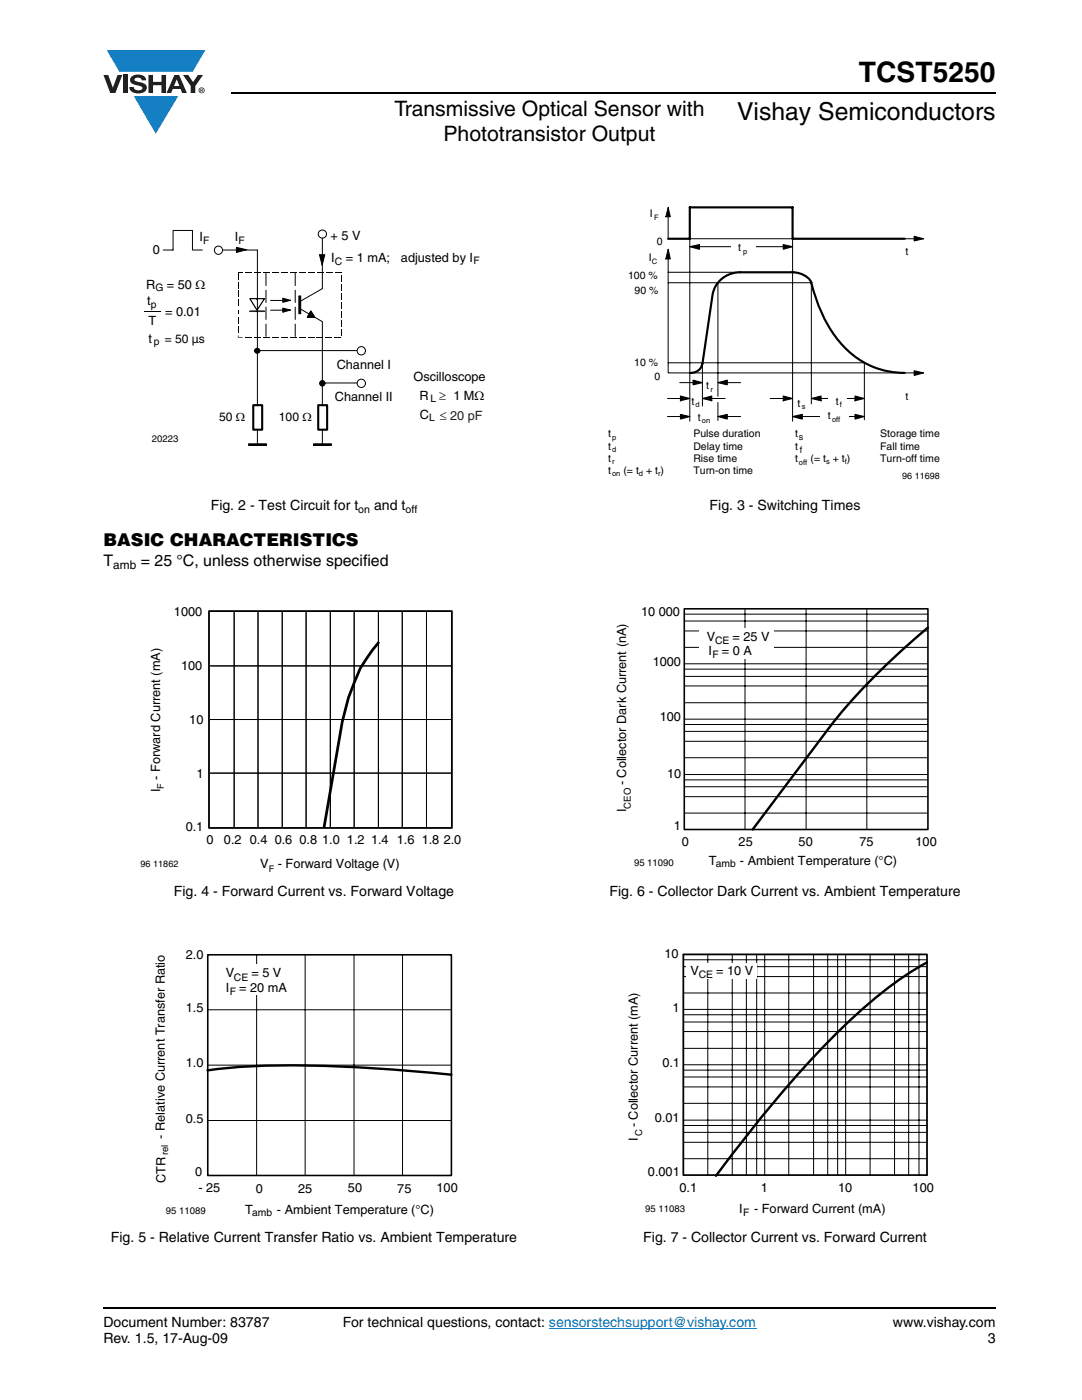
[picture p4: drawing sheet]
<svg xmlns="http://www.w3.org/2000/svg" width="216mm" height="279mm" viewBox="0 0 216 279" stroke-linecap="round" stroke-linejoin="round" font-family="sans-serif">
<g fill="#147fc3">
<path d="M21.3 10h19.7l-2.6 4.4h-3.8h-10.8z"/>
<path d="M26.7 19.2h8.9l-4.5 7.5z"/>
</g>
<g fill="#231f20">
<path d="M20.6 15h1l.9 2.5 1-2.5h.9l-1.4 3.6h-1z"/>
<path d="M24.6 15h.9v3.6h-.9z"/>
<path d="M26.3 15.3a2.1 2.1 0 0 1 2.8 .3l.1 .4h-.9a.79 .79 0 0 0-.7-.5 .79 .79 0 0 0-.8 .4l.3 .3 1 .2a1.08 1.08 0 0 1 1.2 1.1 1.08 1.08 0 0 1-1.1 1.1 1.73 1.73 0 0 1-2.4-1.2h.9a.96 .96 0 0 0 .8 .6 .96 .96 0 0 0 .9-.4 1.31 1.31 0 0 0-1.2-.6 1.03 1.03 0 0 1-1.1-.6 1.03 1.03 0 0 1 .2-1.1z"/>
<path d="M29.6 15h.9v1.3h1.7v-1.3h.9v3.6h-.9v-1.6h-1.7v1.6h-.9z"/>
<path d="M36.5 15h1.1l.9 1.4 1-1.4h1l-1.5 2.2v1.4h-.9v-1.4z"/>
<path d="M35.3 15.8l.5 1.4h-1.1zM34.8 15l-1.6 3.6h1l.3-.8h1.5l.3 .8h1l-1.6-3.6z"/>
<path d="M39.8 18a.46 .46 0 0 1 .9 0 .46 .46 0 0 1-.9 0zM39.6 18a.6 .6 0 0 0 1.2 0 .6 .6 0 0 0-1.2 0z"/>
<path d="M40.1 17.8h.2v.2h-.2zM40 17.7v.7h.1v-.3l.4 .3-.2-.3 .2-.2-.1-.2z"/>
</g>
<path d="M109.5 265.1h41.4" fill="none" stroke="#007ec4" stroke-width=".2"/>
<path d="M46.1 18.6h152.5M20.6 261h178" fill="none" stroke="#000" stroke-width=".36"/>
<path d="M28.7 45.7h68.2v43.2h-68.2z" fill="#fff"/>
<g fill="#000">
<path d="M62 62.1l.8 1.2h-1.5z"/>
<path d="M56.4 59.5l1.6 .4-1.6 .4z" fill-rule="evenodd"/>
<path d="M63.7 50.8h1.1l-.5 2.1z" fill-rule="evenodd"/>
</g>
<path d="M54 60h2.6M56.4 59.5l1.6 .4-1.6 .4zM59.6 59.1h.4v3.5h-.4zM63.7 50.8h1.1l-.5 2.1zM64.3 47.5v10.1l-4.6 2.6M49.9 62.1l2.9 .1zM49.9 62.1h2.9M54 61.9h2.6M59.7 61.5l4.6 2.7M62 62.1l.8 1.2h-1.5zM64.3 64.2v16.8" fill="none" stroke="#000" stroke-width=".2"/>
<path d="M59.8 59.1v3.5" fill="none" stroke="#000" stroke-width=".38"/>
<path d="M49.9 59.6h2.9l-1.5 2.3z" fill="#fff"/>
<path d="M49.9 59.6h2.9l-1.5 2.3zM51.3 59.6v.2" fill="none" stroke="#000" stroke-width=".24"/>
<path d="M49.9 62.1h2.9z" fill="#fff"/>
<path d="M49.9 62.1h2.9M51.2 62.1v.1" fill="none" stroke="#000" stroke-width=".24"/>
<g fill="#000">
<path d="M47.5 54.5h.1v1.2h-.1zM47.5 56.3h.1v1.2h-.1zM47.5 58h.1v1.3h-.1zM47.5 54.4h1v.1h-1zM49 54.4h1.2v.1h-1.2zM50.8 54.4h1.3v.1h-1.3zM52.6 54.4h1.2v.1h-1.2zM54.4 54.4h1.2v.1h-1.2zM56.2 54.4h1.2v.1h-1.2zM58 54.4h1.2v.1h-1.2zM59.7 54.4h1.3v.1h-1.3zM61.5 54.4h1.3v.1h-1.3z"/>
<path d="M63.3 54.4h1.2v.1h-1.2zM65.1 54.4h1.2v.1h-1.2zM66.9 54.4h1.2v.1h-1.2zM68.1 58.5h.1v1.3h-.1zM68.1 56.8h.1v1.2h-.1zM68.1 55h.1v1.2h-.1zM47.5 59.9h.1v1.2h-.1zM47.5 61.9h.1v.6h-.1zM47.5 63.4h.1v1.2h-.1zM47.5 65.2h.1v1.2h-.1zM49 67.3h1.2v.1h-1.2zM50.8 67.3h1.2v.1h-1.2z"/>
<path d="M52.5 67.3h1.3v.1h-1.3zM54.3 67.3h1.3v.1h-1.3zM56.1 67.3h1.2v.1h-1.2zM57.9 67.3h1.2v.1h-1.2zM59.7 67.3h1.2v.1h-1.2zM61.4 67.3h1.3v.1h-1.3zM63.2 67.3h1.2v.1h-1.2zM65 67.3h1.2v.1h-1.2zM66.8 67.3h1.2v.1h-1.2zM68.1 65.6h.1v1.3h-.1zM68.1 63.9h.1v1.2h-.1zM68.1 62.1h.1v1.2h-.1z"/>
<path d="M68.1 60.3h.1v1.2h-.1z"/>
</g>
<g fill="#000">
<path d="M47.2 49.4l2 .4-2 .6z" fill-rule="evenodd"/>
<path d="M47.5 67h.1v.3h.8v.1h-.9z" fill-rule="evenodd"/>
<path d="M56.4 61.5l1.6 .4-1.6 .4z" fill-rule="evenodd"/>
<circle cx="51.3" cy="70" r=".52"/>
<circle cx="64.3" cy="76.5" r=".54"/>
</g>
<g fill="none" stroke="#000" stroke-width=".2">
<path d="M43.8 49.9h7.6M47.2 49.4l2 .4-2 .6zM51.4 70h19.8M56.4 61.5l1.6 .4-1.6 .4zM64.3 76.4h6.9M49.6 88.6h3.6v.3h-3.6zM51.4 85.8v2.9M62.6 88.6h3.5v.3h-3.5zM64.3 85.8v2.9"/>
<circle cx="64.3" cy="46.7" r=".82"/>
<circle cx="51.3" cy="70" r=".52"/>
<circle cx="64.3" cy="76.5" r=".54"/>
<circle cx="72.1" cy="70" r=".83"/>
<circle cx="72.1" cy="76.5" r=".83"/>
</g>
<path d="M50.5 80.9h1.8v4.9h-1.8zM63.5 80.9h1.8v4.9h-1.8z" fill="none" stroke="#000" stroke-width=".41"/>
<path d="M49.6 88.7h3.6M62.6 88.7h3.5" fill="none" stroke="#000" stroke-width=".32"/>
<circle cx="43.6" cy="49.9" r=".82" fill="#fff"/>
<g fill="none" stroke="#000" stroke-width=".2">
<path d="M32.6 49.9h1.9v-3.9h3.9v3.9h2M51.4 49.9v31.1M133.3 42.2v5.4h51M133.3 50.9v23.5h51M133.3 56.4h28.6v24.2M133.3 54.3h14.4M137.6 49.2l2-.4v.9zM137.6 47.8v36.3M137.6 49.2h20.6M143.3 56.4v22.7M156.3 48.8l1.9 .4-1.9 .5zM158.2 47.9v36.2"/>
<path d="M28.8 62.2h3.3M133.3 72.4h39.2M140.2 72.6v8.4M172.5 72.6v11.2"/>
<circle cx="43.6" cy="49.9" r=".82"/>
</g>
<path d="M53.1 54.5v12.7M58.9 54.5v12.7" fill="none" stroke="#000" stroke-width=".2" stroke-dasharray="2.5 .9"/>
<path d="M133.3 47.6h4.3v-6.2h20.6v6.2h22.3M140.1 72.6a2.19 2.19 0 0 1-2.3 1.8M140.2 72.6l2-13.7a5.4 5.4 0 0 1 5.5-4.6h10.5a4.2 4.2 0 0 1 3.7 2.1 26.8 26.8 0 0 0 8 14.2 16.3 16.3 0 0 0 10.6 3.8" fill="none" stroke="#000" stroke-width=".43"/>
<g fill="#000">
<path d="M137.6 49.2l2-.4v.9z" fill-rule="evenodd"/>
<path d="M156.3 48.8l1.9 .4-1.9 .5z" fill-rule="evenodd"/>
</g>
<path d="M145.8 48.4h5v2.9h-5z" fill="#fff"/>
<g fill="#000">
<path d="M133.3 41.4l.5 1.9h-1z" fill-rule="evenodd"/>
<path d="M133.3 49.7l.5 2h-1z" fill-rule="evenodd"/>
<path d="M182.4 47.1l1.9 .5-1.9 .5z" fill-rule="evenodd"/>
<path d="M135.8 79l1.8 .5-1.8 .5z" fill-rule="evenodd"/>
<path d="M138.3 75.9l1.9 .5-1.9 .4z" fill-rule="evenodd"/>
<path d="M140.2 79.5l1.8-.5v1z" fill-rule="evenodd"/>
<path d="M143.3 76.4l1.8-.5v.9z" fill-rule="evenodd"/>
<path d="M156.3 79l1.9 .5-1.9 .5z" fill-rule="evenodd"/>
<path d="M161.9 79.5l1.9-.5v1z" fill-rule="evenodd"/>
<path d="M170.6 79l1.9 .5-1.9 .5z" fill-rule="evenodd"/>
<path d="M182.4 74l1.9 .4-1.9 .5z" fill-rule="evenodd"/>
<path d="M135.8 82.7l1.8 .4-1.8 .5z" fill-rule="evenodd"/>
<path d="M143.3 83.1l1.8-.4v.9z" fill-rule="evenodd"/>
<path d="M158.2 83.1l1.9-.4v.9z" fill-rule="evenodd"/>
<path d="M170.6 82.7l1.9 .4-1.9 .5z" fill-rule="evenodd"/>
</g>
<g fill="none" stroke="#000" stroke-width=".2">
<path d="M132.8 43.3h1l-.5-1.9-.4 1.9M132.8 51.7h1l-.5-2-.4 2M182.4 47.1l1.9 .5-1.9 .5zM133.2 79.5h4.4M135.6 76.4h4.6M135.8 80l1.8-.5-1.8-.5v1M138.3 75.9l1.9 .5-1.9 .4zM140.2 79.5h4.5M142 80l-1.8-.5 1.8-.5v1M143.3 76.4l1.8-.5v.9zM143.3 76.4h4.5M153.7 79.5h4.5"/>
<path d="M156.3 80l1.9-.5-1.9-.5v1M161.9 79.5h10.6M163.8 80l-1.9-.5 1.9-.5v1M170.6 80l1.9-.5-1.9-.5v1M182.4 74l1.9 .4-1.9 .5zM133.2 83.1h4.4M135.8 82.7l1.8 .4-1.8 .5zM143.3 83.1l1.8-.4v.9zM143.3 80.3v3.6M143.3 83.1h4.5M158.2 83.1l1.9-.4v.9zM158.2 83.1h14.3"/>
<path d="M170.6 82.7l1.9 .4-1.9 .5z"/>
</g>
<g fill="#fff">
<path d="M165.3 78.8h3.6v2.9h-3.6z"/>
<path d="M163.8 81.5h5.7v2.9h-5.7z"/>
<path d="M28 120.7h64.1v53.9h-64.1z"/>
</g>
<path d="M42 132.9h48M46.7 122.2v42.9M51.5 122.2v42.9M56.3 122.2v42.9M61.1 122.2v42.9M65.9 122.2v42.9M70.7 122.2v42.9M75.5 122.2v42.9M80.3 122.2v42.9M85.1 122.2v42.9M42 154.3h48M42 143.6h48" fill="none" stroke="#000" stroke-width=".2"/>
<path d="M75.5 128.3l-1.2 1.5-2.4 3.6-2.4 5.9-1.2 4.7-3.6 21" fill="none" stroke="#000" stroke-width=".55"/>
<path d="M41.7 122h48.5v43.2h-48.5z" fill="none" stroke="#000" stroke-width=".36"/>
<path d="M30.7 189.1h60.7v54h-60.7z" fill="#fff"/>
<path d="M41.5 190.5h48.6v44.1h-48.6z" fill="none" stroke="#000" stroke-width=".32"/>
<path d="M51.2 190.5v44.1M60.9 190.5v44.1M70.6 190.5v44.1M80.3 190.5v44.1M41.5 212.6h48.6M41.5 201.5h48.6M41.5 223.6h48.6" fill="none" stroke="#000" stroke-width=".2"/>
<path d="M41.4 213.6a157.1 157.1 0 0 1 31.4-.5l17.3 1.4" fill="none" stroke="#000" stroke-width=".48"/>
<g fill="#fff">
<path d="M43.5 192.5h13.3v6.1h-13.3z"/>
<path d="M122.8 120.7h64.1v52.7h-64.1z"/>
</g>
<path d="M136.5 121.5h48.7v44h-48.7z" fill="none" stroke="#000" stroke-width=".32"/>
<g fill="none" stroke="#000" stroke-width=".2">
<path d="M136.5 129.2h48.7M136.5 125.9h48.7M136.5 123.9h48.7M136.5 122.6h48.7M136.5 136.9h48.7M136.5 135h48.7M136.5 133.5h48.7M136.5 132.5h48.7M148.7 121.5v44M160.8 121.5v44M173 121.5v44M136.5 140.2h48.7"/>
<path d="M136.5 151.2h48.7M136.5 147.9h48.7M136.5 146h48.7M136.5 144.6h48.7M136.5 159h48.7M136.5 157h48.7M136.5 155.6h48.7M136.5 143.5h48.7M136.5 154.6h48.7M136.5 162.3h48.7"/>
</g>
<path d="M185.2 125.2a134.3 134.3 0 0 0-19.8 20.1l-15.2 20.2" fill="none" stroke="#000" stroke-width=".48"/>
<g fill="#fff">
<path d="M139.5 125.3h14.8v6.1h-14.8z"/>
<path d="M125.1 189.1h61.9v53.6h-61.9z"/>
</g>
<path d="M136.4 190.5h48.6v44h-48.6z" fill="none" stroke="#808080" stroke-width=".32"/>
<path d="M136.4 190.5h48.6v44h-48.6z" fill="none" stroke="#000" stroke-width=".32"/>
<g fill="none" stroke="#000" stroke-width=".2">
<path d="M136.4 191.5h48.6M136.4 192.9h48.6M136.4 194.9h48.6M136.4 198.2h48.6M141.2 190.5v44M146.1 190.5v44M148.9 190.5v44M151 190.5v44M152.6 190.5v44M157.4 190.5v44M162.3 190.5v44M165.2 190.5v44"/>
<path d="M167.1 190.5v44M168.7 190.5v44M173.6 190.5v44M178.5 190.5v44M181.3 190.5v44M183.4 190.5v44M136.4 213.6h48.6M136.4 214.9h48.6M136.4 216.9h48.6M136.4 202.5h48.6M136.4 204h48.6M136.4 205.9h48.6"/>
<path d="M136.4 209.2h48.6M136.4 212.5h48.6M136.4 201.4h48.6M136.4 224.6h48.6M136.4 226h48.6M136.4 228h48.6M136.4 231.2h48.6M136.4 220.2h48.6M136.4 223.5h48.6"/>
</g>
<path d="M185 192.1a84.4 84.4 0 0 0-19.2 15.2 260.3 260.3 0 0 0-22.9 27.4" fill="none" stroke="#000" stroke-width=".48"/>
<path d="M136.9 192.3h14.1v3.1h-14.1z" fill="#fff"/>
<text font-size="5.6" x="171.4" y="16.4">TCST5250</text>
<text font-size="4.9" x="147.1" y="24">Vishay Semiconductors</text>
<g font-size="4.2">
<text x="78.7" y="23.1">Transmissive Optical Sensor with</text>
<text x="88.5" y="28.1">Phototransistor Output</text>
</g>
<text font-size="3.5" x="20.6" y="109">BASIC CHARACTERISTICS</text>
<g font-size="3.2">
<text x="20.6" y="113">T</text>
<text x="28.1" y="113">= 25 °C, unless otherwise specified</text>
</g>
<g font-size="2.8">
<text x="42" y="101.8">Fig. 2 - Test Circuit for t</text>
<text x="74.6" y="101.8">and t</text>
<text x="141.6" y="101.8">Fig. 3 - Switching Times</text>
<text x="34.7" y="178.8">Fig. 4 - Forward Current vs. Forward Voltage</text>
<text x="121.6" y="178.8">Fig. 6 - Collector Dark Current vs. Ambient Temperature</text>
<text x="22.1" y="247.9">Fig. 5 - Relative Current Transfer Ratio vs. Ambient Temperature</text>
<text x="128.4" y="247.9">Fig. 7 - Collector Current vs. Forward Current</text>
<text x="20.6" y="264.9">Document Number: 83787</text>
<text x="20.6" y="268.1">Rev. 1.5, 17-Aug-09</text>
<text x="68.4" y="264.9">For technical questions, contact: sensorstechsupport@vishay.com</text>
<text x="178.2" y="264.9">www.vishay.com</text>
<text x="197.1" y="268.1">3</text>
</g>
<g font-size="2.5">
<text x="66" y="47.9">+ 5 V</text>
<text x="30.5" y="50.6">0</text>
<text x="39.8" y="48.2">I</text>
<text x="46.9" y="48.2">I</text>
<text x="66.1" y="52.3">I</text>
<text x="69" y="52.3">= 1 mA;</text>
<text x="80" y="52.2">adjusted by I</text>
<text x="29.2" y="57.6">R</text>
<text x="33.3" y="57.6">= 50 Ω</text>
<text x="29.4" y="60.9">t</text>
<text x="29.6" y="64.9">T</text>
<text x="32.9" y="63.1">= 0.01</text>
<text x="29.7" y="68.4">t</text>
<text x="67.2" y="73.6">Channel I</text>
<text x="82.5" y="75.9">Oscilloscope</text>
<text x="66.8" y="80.1">Channel II</text>
<text x="83.7" y="79.8">R</text>
<text x="83.8" y="83.5">C</text>
<text x="87.7" y="79.8">≥ 1 MΩ</text>
<text x="87.8" y="83.8">≤ 20 pF</text>
<text x="34.7" y="122.9">1000</text>
<text x="127.9" y="122.9">10 000</text>
<text x="141" y="127.8">V</text>
<text x="141.4" y="130.8">I</text>
<text x="144" y="130.8">= 0 A</text>
<text x="146.2" y="127.8">= 25 V</text>
<text x="36.1" y="133.8">100</text>
<text x="130.2" y="132.9">1000</text>
<text x="131.7" y="144">100</text>
<text x="37.8" y="144.5">10</text>
<text x="32" y="155.6" transform="rotate(-90 32 155.6)">- Forward Current (mA)</text>
<text x="39.2" y="155.2">1</text>
<text x="133.1" y="155.3">10</text>
<text x="32" y="158.1" transform="rotate(-90 32 158.1)">I</text>
<text x="125" y="156.7" transform="rotate(-90 125 156.7)">- Collector Dark Current (nA)</text>
<text x="37.1" y="165.9">0.1</text>
<text x="125" y="162.1" transform="rotate(-90 125 162.1)">I</text>
<text x="134.5" y="165.6">1</text>
<text x="41.2" y="168.5">0</text>
<text x="44.7" y="168.5">0.2</text>
<text x="49.8" y="168.5">0.4</text>
<text x="51.9" y="173.3">V</text>
<text x="54.8" y="168.5">0.6</text>
<text x="55.4" y="173.3">- Forward Voltage (V)</text>
<text x="59.8" y="168.5">0.8</text>
<text x="64.3" y="168.5">1.0</text>
<text x="69.2" y="168.5">1.2</text>
<text x="74" y="168.5">1.4</text>
<text x="79.2" y="168.5">1.6</text>
<text x="84.1" y="168.5">1.8</text>
<text x="88.5" y="168.4">2.0</text>
<text x="136.1" y="168.9">0</text>
<text x="141.5" y="172.5">T</text>
<text x="147.4" y="168.8">25</text>
<text x="147.7" y="172.5">- Ambient Temperature (°C)</text>
<text x="159.4" y="168.8">50</text>
<text x="171.5" y="168.9">75</text>
<text x="182.7" y="168.8">100</text>
<text x="37.1" y="191.3">2.0</text>
<text x="132.6" y="191.2">10</text>
<text x="45" y="195">V</text>
<text x="50.2" y="195">= 5 V</text>
<text x="137.8" y="194.5">V</text>
<text x="142.9" y="194.5">= 10 V</text>
<text x="37.1" y="202">1.5</text>
<text x="45" y="198">I</text>
<text x="47.7" y="198">= 20 mA</text>
<text x="134.2" y="201.9">1</text>
<text x="37.1" y="213">1.0</text>
<text x="132.2" y="213">0.1</text>
<text x="32.9" y="227.2" transform="rotate(-90 32.9 227.2)">- Relative Current Transfer Ratio</text>
<text x="37.1" y="224.1">0.5</text>
<text x="127.3" y="227.7" transform="rotate(-90 127.3 227.7)">I</text>
<text x="127.3" y="225" transform="rotate(-90 127.3 225)">- Collector Current (mA)</text>
<text x="130.7" y="224">0.01</text>
<text x="33" y="236.2" transform="rotate(-90 33 236.2)">CTR</text>
<text x="38.9" y="234.7">0</text>
<text x="39.6" y="237.9">- 25</text>
<text x="51" y="238.1">0</text>
<text x="59.5" y="238">25</text>
<text x="69.4" y="237.9">50</text>
<text x="79.3" y="238.1">75</text>
<text x="87.1" y="237.9">100</text>
<text x="129.3" y="234.6">0.001</text>
<text x="135.6" y="237.9">0.1</text>
<text x="151.8" y="237.9">1</text>
<text x="167.2" y="237.9">10</text>
<text x="182.1" y="237.9">100</text>
<text x="48.9" y="242.2">T</text>
<text x="55.3" y="242.2">- Ambient Temperature (°C)</text>
<text x="147.5" y="242.1">I</text>
<text x="150.5" y="242.1">- Forward Current (mA)</text>
</g>
<g font-size="2.4">
<text x="32.9" y="68.4">= 50 µs</text>
<text x="43.7" y="83.9">50 Ω</text>
<text x="55.7" y="83.9">100 Ω</text>
<text x="22.6" y="113.6">amb</text>
</g>
<g font-size="2.1">
<text x="129.7" y="43.4">I</text>
<text x="40.5" y="48.7">F</text>
<text x="47.6" y="48.7">F</text>
<text x="66.8" y="52.9">C</text>
<text x="94.5" y="52.8">F</text>
<text x="129.4" y="52.1">I</text>
<text x="131.1" y="48.9">0</text>
<text x="147.3" y="50.1">t</text>
<text x="180.7" y="50.8">t</text>
<text x="31" y="58.1">G</text>
<text x="125.3" y="55.6">100 %</text>
<text x="126.6" y="58.7">90 %</text>
<text x="30.1" y="61.5">p</text>
<text x="30.7" y="68.9">p</text>
<text x="126.6" y="73">10 %</text>
<text x="130.6" y="75.8">0</text>
<text x="140.9" y="77.7">t</text>
<text x="85.9" y="80.3">L</text>
<text x="138" y="80.8">t</text>
<text x="139.2" y="84">t</text>
<text x="159.2" y="81.2">t</text>
<text x="165.2" y="83.7">t</text>
<text x="166.8" y="80.7">t</text>
<text x="180.7" y="79.7">t</text>
<text x="85.6" y="84.1">L</text>
<text x="121.4" y="87.3">t</text>
<text x="121.4" y="89.7">t</text>
<text x="138.4" y="87.3">Pulse duration</text>
<text x="138.4" y="89.7">Delay time</text>
<text x="158.7" y="89.7">t</text>
<text x="158.7" y="87.3">t</text>
<text x="175.6" y="87.3">Storage time</text>
<text x="175.6" y="89.7">Fall time</text>
<text x="121.4" y="92.1">t</text>
<text x="121.4" y="94.6">t</text>
<text x="124.4" y="94.6">(= t + t )</text>
<text x="138.4" y="92.1">Rise time</text>
<text x="138.4" y="94.6">Turn-on time</text>
<text x="158.7" y="92.1">t</text>
<text x="161.8" y="92.1">(= t + t )</text>
<text x="175.6" y="92.1">Turn-off time</text>
<text x="71.5" y="102.3">on</text>
<text x="80.9" y="102.3">off</text>
<text x="142.2" y="131.3">F</text>
<text x="142.7" y="128.5">CE</text>
<text x="142.8" y="173">amb</text>
<text x="46.7" y="195.7">CE</text>
<text x="139.4" y="195.1">CE</text>
<text x="45.9" y="198.5">F</text>
<text x="50.3" y="242.7">amb</text>
<text x="148.3" y="242.6">F</text>
</g>
<g font-size="1.9">
<text x="30.3" y="88.2">20223</text>
<text x="125.9" y="161.4" transform="rotate(-90 125.9 161.4)">CEO</text>
<text x="126.5" y="172.9">95 11090</text>
<text x="128.1" y="226.8" transform="rotate(-90 128.1 226.8)">C</text>
<text x="33.6" y="230.5" transform="rotate(-90 33.6 230.5)">rel</text>
<text x="33.1" y="242.3">95 11089</text>
<text x="128.7" y="241.9">95 11083</text>
</g>
<g font-size="1.8">
<text x="159.4" y="87.9">s</text>
<text x="159.6" y="90.4">f</text>
<text x="180" y="95.6">96 11698</text>
<text x="32.7" y="157.4" transform="rotate(-90 32.7 157.4)">F</text>
<text x="28" y="173">96 11862</text>
<text x="53.6" y="174">F</text>
</g>
<g font-size="1.5">
<text x="130.5" y="43.9">F</text>
<text x="130.1" y="52.6">C</text>
<text x="148.3" y="50.6">p</text>
<text x="138.8" y="81.2">d</text>
<text x="141.7" y="78.2">r</text>
<text x="160" y="81.6">s</text>
<text x="167.6" y="81.2">f</text>
<text x="122.1" y="87.7">p</text>
<text x="140" y="84.4">on</text>
<text x="166" y="84.1">off</text>
<text x="122.1" y="90.2">d</text>
<text x="122.1" y="92.6">r</text>
<text x="122.1" y="95">on</text>
<text x="127.5" y="95">d</text>
<text x="131.3" y="95">r</text>
<text x="159.4" y="92.7">off</text>
<text x="164.8" y="92.6">s</text>
<text x="168.6" y="92.6">f</text>
</g>
</svg>
